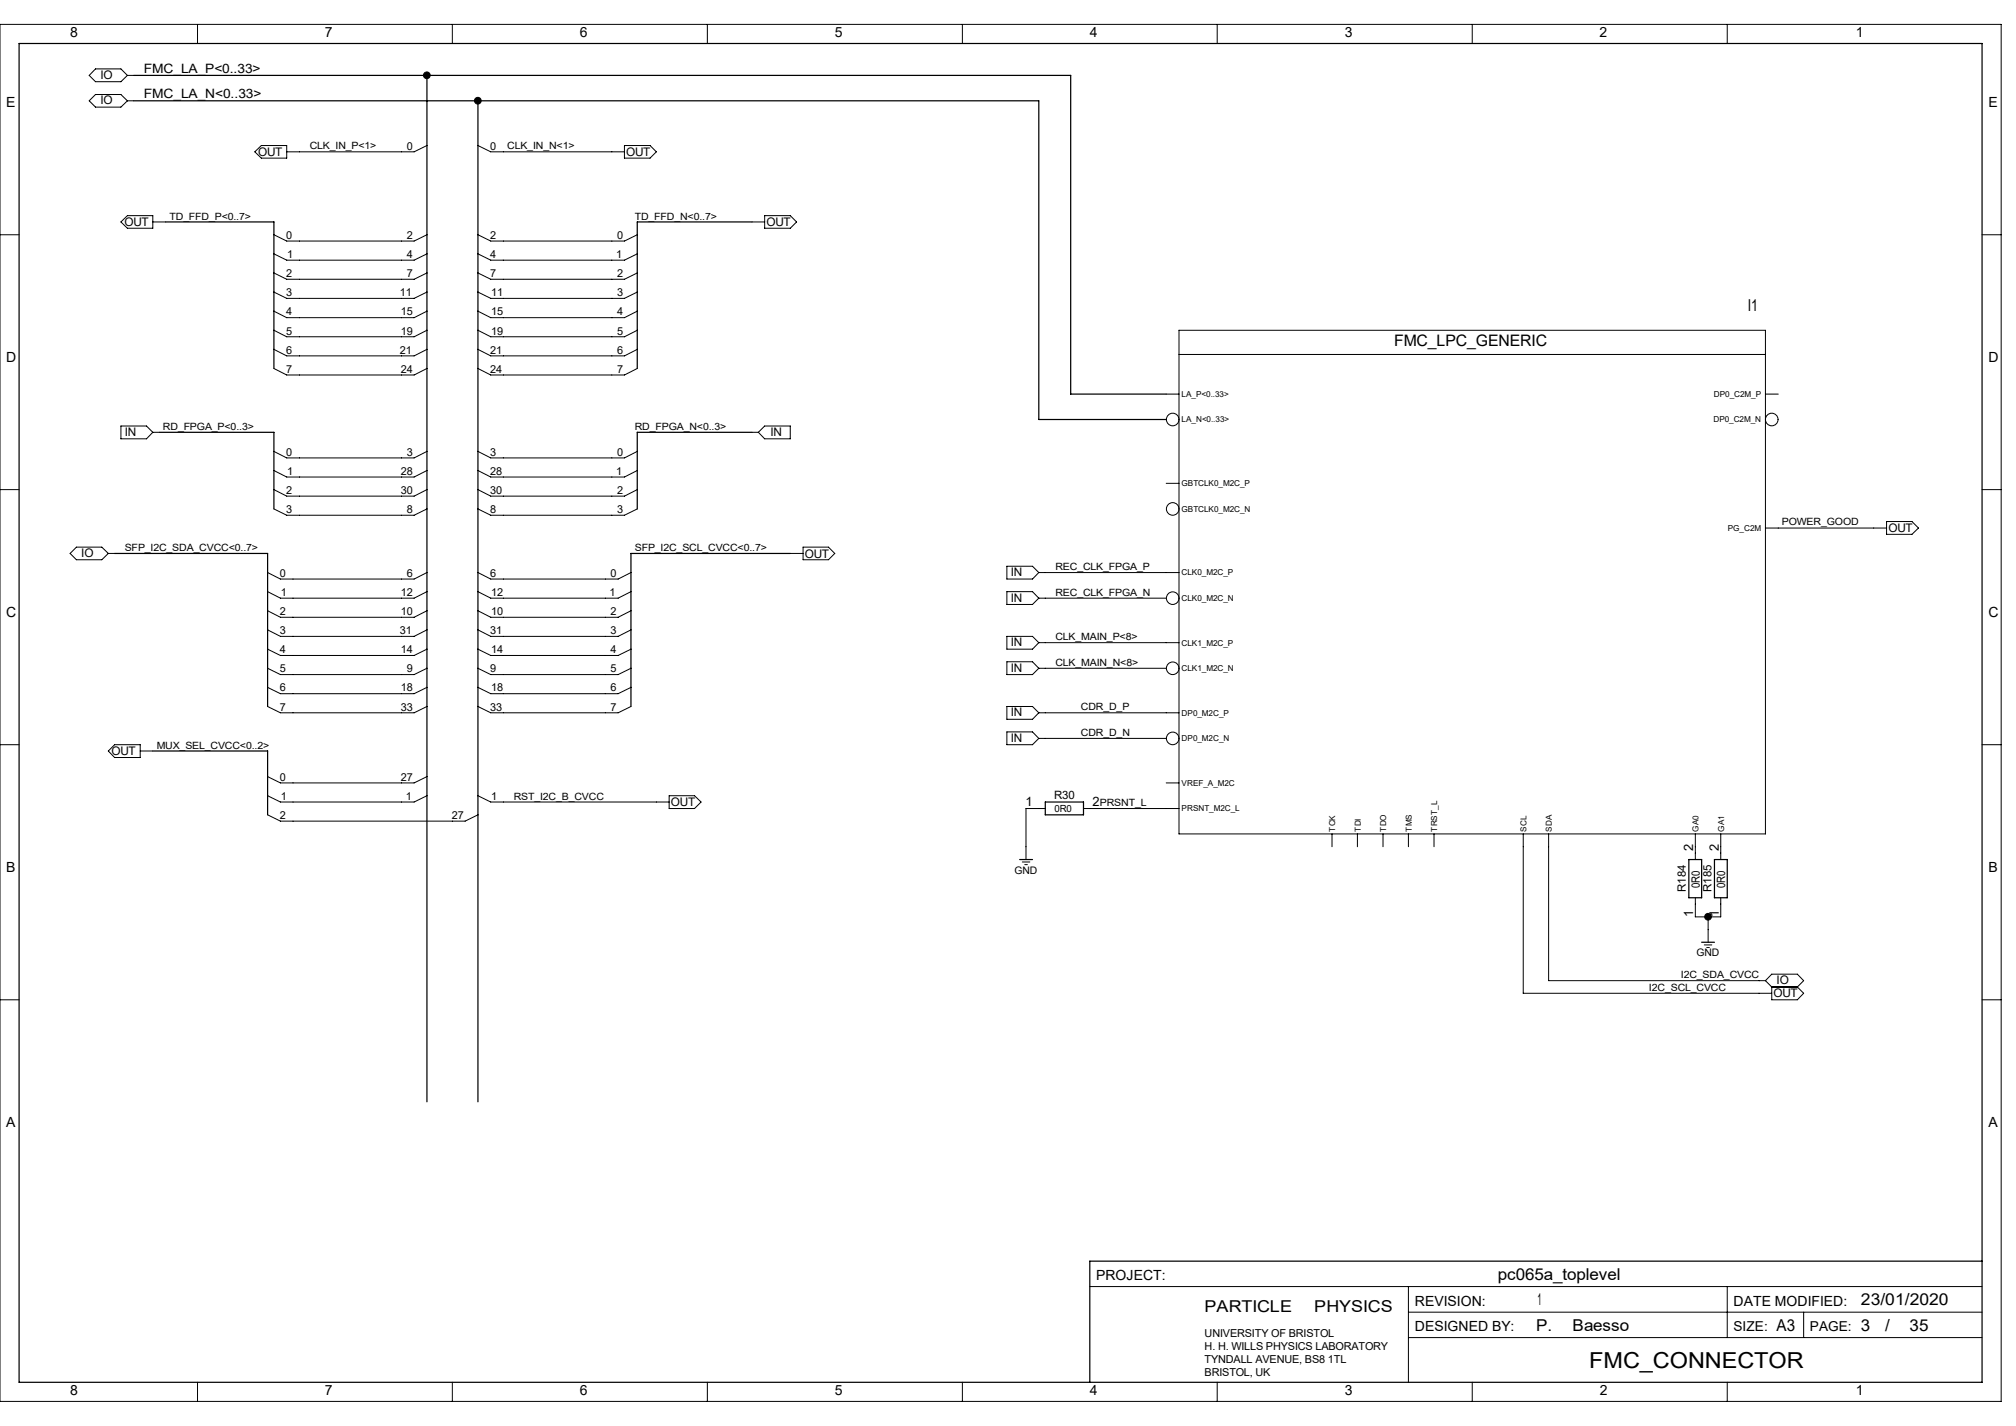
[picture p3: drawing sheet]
<svg xmlns="http://www.w3.org/2000/svg" width="420mm" height="297mm" viewBox="0 0 420 297" stroke-linecap="round" stroke-linejoin="round" font-family="sans-serif">
<g fill="none" stroke="#000" stroke-width=".21">
<path d="M0 5.1h416.9v286.8h-416.9zM19.9 14.4h5.3l1.3 1.3-1.3 1.3h-5.3l-1.3-1.3zM26.5 15.7h1.4M41.1 5.1v4M94.2 5.1v4M147.4 5.1v4M200.5 5.1v4M253.6 5.1v4M306.7 5.1v4M359.8 5.1v4M18.6 21l1.3-1.3h5.3l1.3 1.3-1.3 1.3h-5.3zM26.5 21h1.4"/>
<path d="M53.1 31.6l1.3-1.3h5.3v2.6h-5.3zM88.9 30.3l-2.6 1.3h-26.6M99.6 30.3l2.6 1.3h27.9M130.1 30.3h5.3l1.3 1.3-1.3 1.3h-5.3zM0 48.9h4M25.2 46.2l1.3-1.3h5.3v2.6h-5.3zM31.8 46.2h2.7M57.1 48.9l2.6 1.3h26.6l2.6-1.3M57.1 52.9l2.6 1.3h26.6l2.6-1.3M57.1 56.9l2.6 1.3h26.6l2.6-1.3M99.6 48.9l2.6 1.3h27.9l2.7-1.3M99.6 52.9l2.6 1.3h27.9l2.7-1.3"/>
<path d="M99.6 56.9l2.6 1.3h27.9l2.7-1.3M156.7 46.2h2.6M159.3 44.9h5.3l1.3 1.3-1.3 1.3h-5.3zM412.9 48.9h4M57.1 60.8l2.6 1.3h26.6l2.6-1.3M57.1 64.8l2.6 1.4h26.6l2.6-1.4M57.1 68.8l2.6 1.3h26.6l2.6-1.3M57.1 72.8l2.6 1.3h26.6l2.6-1.3M57.1 76.8l2.6 1.3h26.6l2.6-1.3M99.6 60.8l2.6 1.3h27.9l2.7-1.3M99.6 64.8l2.6 1.4h27.9l2.7-1.4M99.6 68.8l2.6 1.3h27.9l2.7-1.3"/>
<path d="M99.6 72.8l2.6 1.3h27.9l2.7-1.3M99.6 76.8l2.6 1.3h27.9l2.7-1.3M245.6 68.8h122.2v104.9h-122.2zM245.6 73.8h122.2M25.2 88.7h5.3l1.3 1.3-1.3 1.4h-5.3zM31.8 90h1.4M57.1 94l2.6 1.4h26.6l2.6-1.4M57.1 98l2.6 1.4h26.6l2.6-1.4M99.6 94l2.6 1.4h27.9l2.7-1.4M99.6 98l2.6 1.4h27.9l2.7-1.4M156.7 90h1.3M158 90l1.3-1.3h5.3v2.7h-5.3z"/>
<path d="M243 82.1h2.6M367.8 82.1h2.7M0 102h4M14.6 115.3l1.3-1.3h5.3l1.4 1.3-1.4 1.3h-5.3zM22.6 115.3h1.3M55.8 119.3l2.6 1.3h27.9l2.6-1.3M57.1 102l2.6 1.3h26.6l2.6-1.3M57.1 106l2.6 1.3h26.6l2.6-1.3M99.6 119.3l2.6 1.3h26.6l2.6-1.3M99.6 102l2.6 1.3h27.9l2.7-1.3M99.6 106l2.6 1.3h27.9l2.7-1.3M164.6 115.3h2.7"/>
<path d="M167.3 114h5.3l1.3 1.3-1.3 1.3h-5.3zM209.8 117.9h5.3l1.3 1.4-1.3 1.3h-5.3zM216.4 119.3h29.2M243 100.7h2.6M367.8 110h25.2M393 108.6h5.3l1.4 1.4-1.4 1.3h-5.3zM412.9 102h4M55.8 123.2l2.6 1.4h27.9l2.6-1.4M55.8 131.2l2.6 1.3h27.9l2.6-1.3M55.8 139.2l2.6 1.3h27.9l2.6-1.3M55.8 127.2l2.6 1.4h27.9l2.6-1.4M55.8 135.2l2.6 1.3h27.9l2.6-1.3"/>
<path d="M99.6 123.2l2.6 1.4h26.6l2.6-1.4M99.6 131.2l2.6 1.3h26.6l2.6-1.3M99.6 139.2l2.6 1.3h26.6l2.6-1.3M99.6 127.2l2.6 1.4h26.6l2.6-1.4M99.6 135.2l2.6 1.3h26.6l2.6-1.3M209.8 123.2h5.3l1.3 1.4-1.3 1.3h-5.3zM209.8 132.5h5.3l1.3 1.4-1.3 1.3h-5.3zM209.8 137.8h5.3l1.3 1.4-1.3 1.3h-5.3zM216.4 133.9h29.2M216.4 124.6h26.6M216.4 139.2h26.6M0 155.1h4"/>
<path d="M23.9 155.1h5.3v2.7h-5.3l-1.3-1.4zM29.2 156.4h2.6M55.8 147.2l2.6 1.3h27.9l2.6-1.3M55.8 143.2l2.6 1.3h27.9l2.6-1.3M99.6 147.2l2.6 1.3h26.6l2.6-1.3M99.6 143.2l2.6 1.3h26.6l2.6-1.3M209.8 147.2h5.3l1.3 1.3-1.3 1.3h-5.3zM209.8 152.4h5.3l1.3 1.4-1.3 1.3h-5.3zM216.4 148.5h29.2M216.4 153.8h26.6M412.9 155.1h4M55.8 161.8l2.6 1.3h27.9l2.6-1.3"/>
<path d="M55.8 165.7l2.6 1.3h27.9l2.6-1.3M55.8 169.7l2.6 1.3h38.5l2.7-1.3M99.6 165.7l2.6 1.3h37.2M139.4 165.7h5.3l1.3 1.3-1.3 1.4h-5.3zM213 179.5h1.5M217.8 168.4h-4.1v10.6M225.7 168.4h19.9M243 163.1h2.6M277.5 173.7v2.7M282.8 173.7v2.7M288.1 173.7v2.7M293.4 173.7v2.7"/>
<path d="M298.7 173.7v2.7M317.3 173.7v33.2h51.8M322.6 173.7v30.6h45.2M353.2 173.7v5.3M358.5 173.7v5.3M213.5 180.1h.5M353.2 187v4h5.3v-4M355 196.8h1.6M355.6 197.4h.5M355.9 191v5.3M0 208.2h4M367.8 204.3l1.3-1.4h5.3l1.4 1.4-1.4 1.3"/>
<path d="M367.8 204.3l1.3 1.3M369.1 205.6v2.6h5.3l1.4-1.3-1.4-1.3M369.1 205.6h5.3M412.9 208.2h4M227 268h185.9M293.4 268v19.9M293.4 273.3h119.5M293.4 278.6h119.5M359.8 268v10.6M375.8 273.3v5.3M41.1 287.9v4M94.2 287.9v4"/>
<path d="M147.4 287.9v4M200.5 287.9v4M253.6 287.9v4M306.7 287.9v4M359.8 287.9v4"/>
<circle cx="244.3" cy="87.4" r="1.31"/>
<circle cx="369.1" cy="87.4" r="1.31"/>
<circle cx="244.3" cy="106" r="1.31"/>
<circle cx="244.3" cy="124.6" r="1.31"/>
<circle cx="244.3" cy="139.2" r="1.31"/>
<circle cx="244.3" cy="153.8" r="1.31"/>
</g>
<g fill="none" stroke="#000" stroke-width=".25">
<path d="M4 9.1h408.9v278.8h-408.9zM27.9 15.7h195.2v66.4h19.9M88.9 15.7v213.8M27.9 21h188.5v66.4h26.6M99.6 21v208.5M34.5 46.2h22.6v30.6M156.7 46.2h-23.9v30.6M33.2 90h23.9v16M156.7 90h-23.9v16M23.9 115.3h31.9v31.9M164.6 115.3h-33.2v31.9M31.8 156.4h24v13.3"/>
<path d="M212.4 179h2.7M217.8 167h7.9v2.7h-7.9zM351.8 179h2.7v8h-2.7zM357.2 179h2.6v8h-2.6zM354.5 196.3h2.7M412.9 262.7h-185.9v25.2"/>
</g>
<g fill="#000" stroke="#000" stroke-width=".21">
<circle cx="88.9" cy="15.7" r=".7"/>
<circle cx="99.5" cy="21" r=".7"/>
<circle cx="355.8" cy="190.9" r=".7"/>
</g>
<text font-size="4.6" x="331.1" y="284.9">FMC_CONNECTOR</text>
<g font-size="3.4">
<text x="364.1" y="64.8">I1</text>
<text x="312" y="266.6">pc065a_toplevel</text>
<text x="251" y="273.3">PARTICLE</text>
<text x="273.8" y="273.3">PHYSICS</text>
<text x="320.3" y="271.9">1</text>
<text x="387.7" y="271.9">23/01/2020</text>
<text x="320" y="277.2">P.</text>
<text x="327.6" y="277.2">Baesso</text>
<text x="370.1" y="277.2">A3</text>
<text x="387.7" y="277.2">3</text>
<text x="392.8" y="277.2">/</text>
<text x="397.8" y="277.2">35</text>
</g>
<text font-size="3.3" x="290.4" y="72">FMC_LPC_GENERIC</text>
<g font-size="2.9">
<text x="14.6" y="7.7">8</text>
<text x="67.7" y="7.7">7</text>
<text x="120.8" y="7.7">6</text>
<text x="173.9" y="7.7">5</text>
<text x="227" y="7.7">4</text>
<text x="280.2" y="7.7">3</text>
<text x="333.2" y="7.7">2</text>
<text x="386.6" y="7.7">1</text>
<text x="1.3" y="22.3">E</text>
<text x="414.3" y="22.3">E</text>
<text x="1.3" y="75.4">D</text>
<text x="414.3" y="75.4">D</text>
<text x="1.3" y="128.6">C</text>
<text x="414.3" y="128.6">C</text>
<text x="1.3" y="181.7">B</text>
<text x="414.3" y="181.7">B</text>
<text x="1.3" y="234.8">A</text>
<text x="414.3" y="234.8">A</text>
<text x="228.3" y="266.7">PROJECT:</text>
<text x="294.8" y="271.9">REVISION:</text>
<text x="361.1" y="271.9">DATE MODIFIED:</text>
<text x="294.8" y="277.3">DESIGNED BY:</text>
<text x="14.6" y="290.5">8</text>
<text x="67.7" y="290.5">7</text>
<text x="120.8" y="290.5">6</text>
<text x="173.9" y="290.5">5</text>
<text x="227" y="290.5">4</text>
<text x="280.2" y="290.5">3</text>
<text x="333.3" y="290.5">2</text>
<text x="386.6" y="290.5">1</text>
</g>
<g font-size="2.8">
<text x="361.1" y="277.3">SIZE:</text>
<text x="377.1" y="277.3">PAGE:</text>
</g>
<g font-size="2.7">
<text x="30" y="15.2">FMC_LA_P&lt;0..33&gt;</text>
<text x="30" y="20.5">FMC_LA_N&lt;0..33&gt;</text>
<text x="213.6" y="167.9">1</text>
<text x="227.6" y="167.9">2</text>
<text x="352.7" y="177.2" transform="rotate(-90 352.7 177.2)">2</text>
<text x="358.1" y="177.2" transform="rotate(-90 358.1 177.2)">2</text>
<text x="352.7" y="191.1" transform="rotate(-90 352.7 191.1)">1</text>
<text x="358.1" y="191.1" transform="rotate(-90 358.1 191.1)">1</text>
</g>
<g font-size="2.5">
<text x="20.9" y="16.4">IO</text>
<text x="20.9" y="21.8">IO</text>
<text x="53.8" y="32.5">OUT</text>
<text x="130.5" y="32.5">OUT</text>
<text x="25.9" y="47.1">OUT</text>
<text x="159.7" y="47.1">OUT</text>
<text x="26" y="90.8">IN</text>
<text x="160.5" y="90.8">IN</text>
<text x="393.4" y="110.8">OUT</text>
<text x="16.9" y="116">IO</text>
<text x="167.6" y="116.1">OUT</text>
<text x="210.6" y="125.3">IN</text>
<text x="210.6" y="120">IN</text>
<text x="210.6" y="134.6">IN</text>
<text x="210.6" y="139.9">IN</text>
<text x="210.6" y="149.2">IN</text>
<text x="210.6" y="154.5">IN</text>
<text x="23.2" y="157.3">OUT</text>
<text x="139.8" y="167.9">OUT</text>
<text x="369.5" y="207.7">OUT</text>
<text x="370.1" y="205">IO</text>
</g>
<g font-size="2.4">
<text x="219.6" y="166.4">R30</text>
<text x="351.2" y="185.8" transform="rotate(-90 351.2 185.8)">R184</text>
<text x="354.1" y="185" transform="rotate(-90 354.1 185)">0R0</text>
<text x="356.6" y="185.8" transform="rotate(-90 356.6 185.8)">R185</text>
<text x="359.4" y="185" transform="rotate(-90 359.4 185)">0R0</text>
</g>
<g font-size="2.3">
<text x="84.8" y="31.2">0</text>
<text x="102.1" y="31.2">0</text>
<text x="59.6" y="49.7">0</text>
<text x="59.8" y="53.7">1</text>
<text x="84.8" y="53.7">4</text>
<text x="84.8" y="49.7">2</text>
<text x="102.1" y="53.7">4</text>
<text x="102.1" y="49.7">2</text>
<text x="128.4" y="53.7">1</text>
<text x="128.6" y="49.7">0</text>
<text x="59.6" y="57.7">2</text>
<text x="84.8" y="57.7">7</text>
<text x="102.1" y="57.7">7</text>
<text x="128.6" y="57.7">2</text>
<text x="59.6" y="65.7">4</text>
<text x="59.6" y="61.7">3</text>
<text x="83.3" y="61.7">11</text>
<text x="83.5" y="65.7">15</text>
<text x="102.3" y="61.7">11</text>
<text x="102.3" y="65.7">15</text>
<text x="128.6" y="61.7">3</text>
<text x="128.6" y="65.7">4</text>
<text x="59.6" y="69.7">5</text>
<text x="83.5" y="69.7">19</text>
<text x="102.3" y="69.7">19</text>
<text x="128.6" y="69.7">5</text>
<text x="59.6" y="73.7">6</text>
<text x="59.6" y="77.6">7</text>
<text x="83.3" y="73.7">21</text>
<text x="83.5" y="77.6">24</text>
<text x="102.1" y="73.7">21</text>
<text x="102.1" y="77.6">24</text>
<text x="128.6" y="73.7">6</text>
<text x="128.6" y="77.6">7</text>
<text x="59.6" y="94.9">0</text>
<text x="84.8" y="94.9">3</text>
<text x="102.1" y="94.9">3</text>
<text x="128.6" y="94.9">0</text>
<text x="59.8" y="98.9">1</text>
<text x="83.5" y="98.9">28</text>
<text x="102.1" y="98.9">28</text>
<text x="128.4" y="98.9">1</text>
<text x="59.6" y="102.9">2</text>
<text x="59.6" y="106.8">3</text>
<text x="83.5" y="102.9">30</text>
<text x="84.8" y="106.8">8</text>
<text x="102.1" y="106.8">8</text>
<text x="102.1" y="102.9">30</text>
<text x="128.6" y="106.8">3</text>
<text x="128.6" y="102.9">2</text>
<text x="58.3" y="120.1">0</text>
<text x="58.5" y="124.1">1</text>
<text x="83.5" y="124.1">12</text>
<text x="84.8" y="120.1">6</text>
<text x="102.1" y="120.1">6</text>
<text x="102.3" y="124.1">12</text>
<text x="127" y="124.1">1</text>
<text x="127.2" y="120.1">0</text>
<text x="58.3" y="128.1">2</text>
<text x="83.5" y="128.1">10</text>
<text x="102.3" y="128.1">10</text>
<text x="127.2" y="128.1">2</text>
<text x="58.3" y="136.1">4</text>
<text x="58.3" y="132.1">3</text>
<text x="83.3" y="132.1">31</text>
<text x="83.5" y="136.1">14</text>
<text x="102.1" y="132.1">31</text>
<text x="102.3" y="136.1">14</text>
<text x="127.2" y="132.1">3</text>
<text x="127.2" y="136.1">4</text>
<text x="58.3" y="140">5</text>
<text x="84.8" y="140">9</text>
<text x="102.1" y="140">9</text>
<text x="127.2" y="140">5</text>
<text x="58.3" y="144">6</text>
<text x="58.3" y="148">7</text>
<text x="83.5" y="148">33</text>
<text x="83.5" y="144">18</text>
<text x="102.1" y="148">33</text>
<text x="102.3" y="144">18</text>
<text x="127.2" y="144">6</text>
<text x="127.2" y="148">7</text>
<text x="58.3" y="162.6">0</text>
<text x="58.5" y="166.6">1</text>
<text x="83.5" y="162.6">27</text>
<text x="84.5" y="166.6">1</text>
<text x="102.3" y="166.6">1</text>
<text x="58.3" y="170.6">2</text>
<text x="94.1" y="170.6">27</text>
<text x="251" y="278.6">UNIVERSITY OF BRISTOL</text>
<text x="251" y="281.2">H. H. WILLS PHYSICS LABORATORY</text>
<text x="251" y="283.9">TYNDALL AVENUE, BS8 1TL</text>
<text x="251" y="286.5">BRISTOL, UK</text>
</g>
<g font-size="2.2">
<text x="211.4" y="181.9">GND</text>
<text x="353.4" y="199.2">GND</text>
</g>
<g font-size="2.1">
<text x="64.5" y="31.1">CLK_IN_P&lt;1&gt;</text>
<text x="105.7" y="31.1">CLK_IN_N&lt;1&gt;</text>
<text x="35.3" y="45.7">TD_FFD_P&lt;0..7&gt;</text>
<text x="132.2" y="45.7">TD_FFD_N&lt;0..7&gt;</text>
<text x="34" y="89.5">RD_FPGA_P&lt;0..3&gt;</text>
<text x="132.2" y="89.5">RD_FPGA_N&lt;0..3&gt;</text>
<text x="371.2" y="109.4">POWER_GOOD</text>
<text x="26" y="114.8">SFP_I2C_SDA_CVCC&lt;0..7&gt;</text>
<text x="132.2" y="114.8">SFP_I2C_SCL_CVCC&lt;0..7&gt;</text>
<text x="219.9" y="118.7">REC_CLK_FPGA_P</text>
<text x="219.9" y="124">REC_CLK_FPGA_N</text>
<text x="219.9" y="133.3">CLK_MAIN_P&lt;8&gt;</text>
<text x="219.9" y="138.6">CLK_MAIN_N&lt;8&gt;</text>
<text x="225.2" y="148">CDR_D_P</text>
<text x="32.6" y="155.9">MUX_SEL_CVCC&lt;0..2&gt;</text>
<text x="225.2" y="153.2">CDR_D_N</text>
<text x="107" y="166.5">RST_I2C_B_CVCC</text>
<text x="229.1" y="167.8">PRSNT_L</text>
<text x="350.2" y="203.7">I2C_SDA_CVCC</text>
<text x="343.5" y="206.4">I2C_SCL_CVCC</text>
</g>
<text font-size="2" x="219.7" y="169.2">0R0</text>
<g font-size="1.7">
<text x="246.2" y="82.7">LA_P&lt;0..33&gt;</text>
<text x="357" y="82.7">DP0_C2M_P</text>
<text x="246.2" y="88">LA_N&lt;0..33&gt;</text>
<text x="357" y="88">DP0_C2M_N</text>
<text x="246.2" y="101.3">GBTCLK0_M2C_P</text>
<text x="246.2" y="106.6">GBTCLK0_M2C_N</text>
<text x="360" y="110.6">PG_C2M</text>
<text x="246.2" y="119.8">CLK0_M2C_P</text>
<text x="246.2" y="125.2">CLK0_M2C_N</text>
<text x="246.2" y="134.5">CLK1_M2C_P</text>
<text x="246.2" y="139.8">CLK1_M2C_N</text>
<text x="246.2" y="149.1">DP0_M2C_P</text>
<text x="246.2" y="154.4">DP0_M2C_N</text>
<text x="246.2" y="163.7">VREF_A_M2C</text>
<text x="246.2" y="169">PRSNT_M2C_L</text>
<text x="278.2" y="173.2" transform="rotate(-90 278.2 173.2)">TCK</text>
<text x="283.5" y="173.2" transform="rotate(-90 283.5 173.2)">TDI</text>
<text x="288.8" y="173.2" transform="rotate(-90 288.8 173.2)">TDO</text>
<text x="294.1" y="173.2" transform="rotate(-90 294.1 173.2)">TMS</text>
<text x="299.4" y="173.2" transform="rotate(-90 299.4 173.2)">TRST_L</text>
<text x="318" y="173.2" transform="rotate(-90 318 173.2)">SCL</text>
<text x="323.3" y="173.2" transform="rotate(-90 323.3 173.2)">SDA</text>
<text x="353.9" y="173.2" transform="rotate(-90 353.9 173.2)">GA0</text>
<text x="359.2" y="173.2" transform="rotate(-90 359.2 173.2)">GA1</text>
</g>
</svg>
